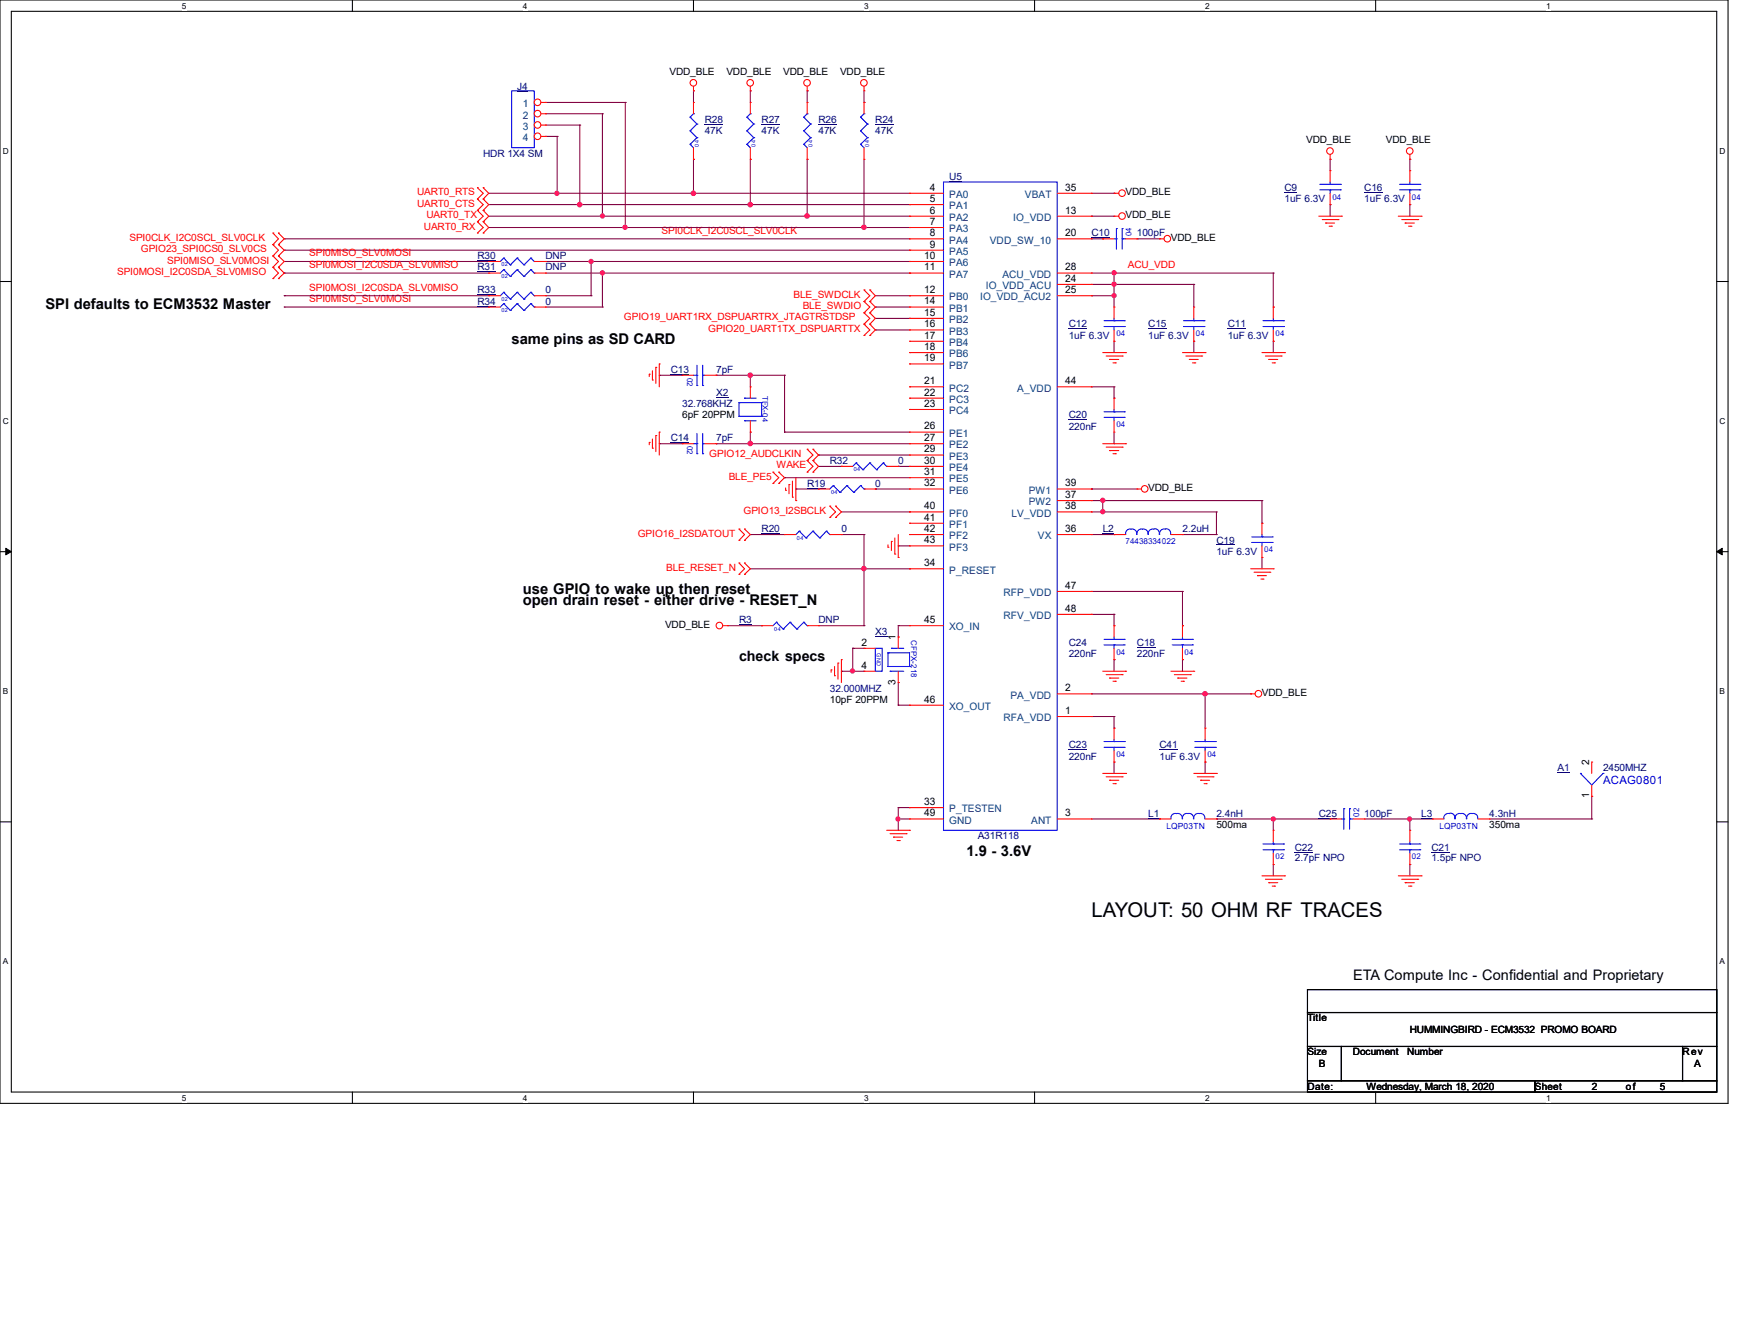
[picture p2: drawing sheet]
<svg xmlns="http://www.w3.org/2000/svg" width="279mm" height="216mm" viewBox="0 0 279 216" stroke-linecap="round" stroke-linejoin="round" font-family="sans-serif">
<path d="M0 0h278v177.4h-278zM1.8 1.8h274.3v173.8h-274.3z" fill="none" stroke="#000" stroke-width=".17"/>
<g fill="#fff">
<path d="M29.3 .2h.7v1.5h-.7z"/>
<path d="M29.3 175.8h.7v1.4h-.7z"/>
</g>
<path d="M56.7 0v1.8M56.7 175.6v1.8" fill="none" stroke="#000" stroke-width=".17"/>
<g fill="#fff">
<path d="M84.1 .2h.7v1.5h-.7z"/>
<path d="M84.1 175.8h.7v1.4h-.7z"/>
</g>
<path d="M111.5 0v1.8M111.5 175.6v1.8" fill="none" stroke="#000" stroke-width=".17"/>
<g fill="#fff">
<path d="M139 .2h.7v1.5h-.7z"/>
<path d="M139 175.8h.7v1.4h-.7z"/>
</g>
<path d="M166.4 0v1.8M166.4 175.6v1.8" fill="none" stroke="#000" stroke-width=".17"/>
<g fill="#fff">
<path d="M193.8 .2h.8v1.5h-.8z"/>
<path d="M193.8 175.8h.8v1.4h-.8z"/>
</g>
<path d="M221.3 0v1.8M221.3 175.6v1.8" fill="none" stroke="#000" stroke-width=".17"/>
<g fill="#fff">
<path d="M248.7 .2h.7v1.5h-.7z"/>
<path d="M248.7 175.8h.7v1.4h-.7z"/>
<path d="M.5 23.5h.9v1.5h-.9z"/>
<path d="M276.6 23.5h.9v1.5h-.9z"/>
<path d="M.5 67h.9v1.5h-.9z"/>
<path d="M276.6 67h.9v1.5h-.9z"/>
</g>
<path d="M0 45.3h1.8M276.1 45.3h1.9" fill="none" stroke="#000" stroke-width=".17"/>
<g fill="#fff">
<path d="M.5 110.4h.8v1.5h-.8z"/>
<path d="M276.6 110.4h.9v1.5h-.9z"/>
</g>
<path d="M0 88.7h1.8M276.1 88.7h1.9" fill="none" stroke="#000" stroke-width=".17"/>
<path d="M.9 88.1l.9 .6-.9 .5zM276.1 88.7l.9-.6v1.1z" fill="#000" stroke="#000" stroke-width=".16"/>
<g fill="#fff">
<path d="M.5 153.8h.8v1.5h-.8z"/>
<path d="M276.6 153.8h.9v1.5h-.9z"/>
</g>
<path d="M0 132.1h1.8M276.1 132.1h1.9M210.3 159.1h65.8v3.7h-65.8zM210.3 162.8h65.8v5.4h-65.8zM210.3 168.2h5.5v5.5h-5.5zM210.3 173.7h36.6v1.9h-36.6zM215.8 168.2h54.8v5.5h-54.8zM246.9 173.7h29.2v1.9h-29.2zM270.6 168.2h5.5v5.5h-5.5z" fill="none" stroke="#000" stroke-width=".17"/>
<g fill="none" stroke="#800040" stroke-width=".17">
<path d="M87.8 18.3h9.1M87.8 16.5h12.8M96.9 18.3h.1M96.9 18.3v16.5M100.6 16.5h.1M100.6 16.5v20.1M111.5 14.6h.1M111.5 14.6v1.9M120.7 14.6h.1M120.7 14.6v1.9M129.8 14.6h.1M129.8 14.6v1.9"/>
<path d="M139 16.5h.1M139 14.6v1.9M45.7 38.4h.1M45.7 38.4h100.6M78.6 31.1h67.7M78.6 34.8h67.7M78.6 32.9h67.7M78.6 36.6h67.7M87.8 21.9h1.8M87.8 20.1h5.5M89.6 31.1h.1M89.6 21.9h.1"/>
<path d="M89.6 21.9v9.2M93.3 32.9h.1M93.3 20.1h.1M93.3 20.1v12.8M96.9 34.8h.1M100.6 36.6h.1M111.5 25.6h.1M111.5 31.1h.1M111.5 25.6v5.5M120.7 25.6h.1M120.7 32.9h.1M120.7 25.6v7.3"/>
<path d="M129.8 25.6h.1M129.8 34.8h.1M129.8 25.6v9.2M139 36.6h.1M139 25.6v11M146.3 36.6h.1M175.6 34.8h.1M175.6 31.1h3.6M175.6 34.8h3.6M175.6 38.4h1.8M177.4 38.4h.1M179.2 31.1h.1"/>
<path d="M182.9 38.4h.1M182.9 38.4h3.6M214 32.9h.1M214 25.6h.1M214 25.6v1.8M214 32.9v1.9M226.8 32.9h.1M226.8 25.6h.1M226.8 25.6v1.8M226.8 32.9v1.9M45.7 40.2h.1M45.7 42h.1"/>
<path d="M45.7 43.9h.1M45.7 49.4h.1M45.7 47.5h.1M45.7 43.9h32.9M45.7 47.5h32.9M45.7 40.2h100.6M45.7 49.4h32.9M45.7 42h32.9M87.8 43.9h58.5M87.8 47.5h7.3M87.8 49.4h9.1M87.8 42h58.5"/>
<path d="M95.1 42h.1M95.1 47.5h.1M95.1 42v5.5M96.9 43.9h.1M96.9 49.4h.1M96.9 43.9v5.5M140.8 49.4h.1M140.8 53h.1M140.8 47.5h5.5M140.8 49.4h5.5M140.8 51.2h5.5M140.8 53h5.5"/>
<path d="M146.3 47.5h.1M146.3 51.2h.1M146.3 42h.1M146.3 43.9h.1M175.6 47.5h.1M175.6 43.9h29.2M175.6 47.5h3.6M175.6 45.7h16.4M179.2 43.9h.1M179.2 45.7h.1M179.2 47.5h.1M179.2 54.9h.1"/>
<path d="M179.2 43.9v5.5M179.2 54.9v1.8M192 54.9h.1M192 45.7h.1M192 45.7v3.7M192 54.9v1.8M204.8 54.9h.1M204.8 43.9h.1M204.8 49.4h.1M204.8 43.9v5.5M204.8 54.9v1.8M106 60.3h.1"/>
<path d="M106 71.3h.1M106 71.3h3.7M106 60.3h3.7M115.2 60.3h.1M115.2 71.3h.1M115.2 71.3h31.1M115.2 60.3h11M120.7 71.3h.1M120.7 69.5h.1M120.7 60.3h.1M120.7 60.3v1.9M120.7 69.5v1.8"/>
<path d="M126.2 60.3h.1M126.2 69.5h.1M126.2 76.8h.1M126.2 60.3v9.2M126.2 69.5h20.1M126.2 76.8h20.1M128 78.6h.1M128 78.6h3.7M131.7 73.2h.1M131.7 73.2h14.6M131.7 75h3.6M135.3 75h.1"/>
<path d="M140.8 78.6h.1M140.8 78.6h5.5M144.5 75h.1M144.5 75h1.8M175.6 78.6h.1M175.6 62.2h3.6M175.6 78.6h7.3M179.2 71.3h.1M179.2 62.2h.1M179.2 64h.1M179.2 62.2v1.8M179.2 69.5v1.8"/>
<path d="M120.7 85.9h.1M120.7 85.9h5.5M120.7 91.4h25.6M135.3 82.3h11M135.3 85.9h3.7M139 91.4h.1M139 85.9h.1M139 85.9v14.7M144.5 87.8h.1M144.5 87.8h1.8M146.3 91.4h.1M146.3 82.3h.1"/>
<path d="M175.6 80.5h27.4M175.6 82.3h20.1M175.6 85.9h3.6M175.6 98.8h3.6M175.6 95.1h14.6M177.4 80.5h.1M177.4 82.3h.1M177.4 80.5v1.8M179.2 85.9h.1M179.2 98.8h.1M179.2 98.8v1.8M190.2 95.1h.1"/>
<path d="M190.2 95.1v5.5M190.2 85.9h5.5M195.7 85.9h.1M195.7 82.3h.1M195.7 82.3v3.6M203 89.6h.1M203 84.1h.1M203 80.5h.1M203 80.5v3.6M203 89.6v1.8M117.1 100.6h5.4M122.5 100.6h.1"/>
<path d="M131.7 100.6h7.3M135.3 107.9h.1M135.3 107.9h3.7M137.2 104.2h.1M137.2 107.9h.1M137.2 104.2h1.8M137.2 104.2v3.7M139 100.6h.1M144.5 100.6h.1M144.5 102.4h.1M144.5 113.4h.1M144.5 109.7h.1"/>
<path d="M144.5 100.6v1.8M144.5 109.7v3.7M144.5 100.6h1.8M144.5 113.4h1.8M175.6 115.2h3.6M175.6 111.5h25.6M179.2 106h.1M179.2 100.6h.1M179.2 115.2h.1M179.2 117.1h.1M179.2 106v1.9M179.2 115.2v1.9"/>
<path d="M190.2 106h.1M190.2 100.6h.1M190.2 106v1.9M193.8 111.5h.1M193.8 111.5v5.6M201.2 111.5h.1M144.5 129.8h.1M144.5 131.7h.1M144.5 129.8h1.8M144.5 129.8v3.7M144.5 131.7h1.8M175.6 131.7h10.9"/>
<path d="M179.2 122.5h.1M179.2 122.5v1.8M186.5 131.7h.1M193.8 122.5h.1M193.8 122.5v1.8M195.7 131.7h.1M195.7 131.7h18.3M204.8 131.7h.1M204.8 139h.1M204.8 131.7v1.8M204.8 139v1.8M219.5 131.7h10.9"/>
<path d="M226.8 131.7h.1M226.8 139h.1M226.8 131.7v1.8M226.8 139v1.8M239.6 131.7h16.4M256 131.7h.1M256 128h.1M256 128v3.7"/>
</g>
<g fill="#f0f" stroke="#f0f" stroke-width=".17">
<circle cx="179.2" cy="45.7" r=".34"/>
<circle cx="179.2" cy="47.5" r=".34"/>
<circle cx="144.4" cy="131.7" r=".34"/>
<circle cx="179.2" cy="43.9" r=".34"/>
<circle cx="177.4" cy="82.3" r=".34"/>
<circle cx="177.4" cy="80.4" r=".34"/>
<circle cx="193.8" cy="111.5" r=".36"/>
<circle cx="120.7" cy="71.3" r=".36"/>
<circle cx="120.7" cy="60.3" r=".36"/>
<circle cx="137.1" cy="107.9" r=".34"/>
<circle cx="139" cy="91.4" r=".36"/>
<circle cx="111.5" cy="31.1" r=".36"/>
<circle cx="120.7" cy="32.9" r=".36"/>
<circle cx="129.8" cy="34.7" r=".36"/>
<circle cx="139" cy="36.5" r=".36"/>
<circle cx="89.6" cy="31.1" r=".34"/>
<circle cx="93.2" cy="32.9" r=".36"/>
<circle cx="96.9" cy="34.7" r=".34"/>
<circle cx="100.5" cy="36.5" r=".34"/>
<circle cx="204.8" cy="131.7" r=".34"/>
<circle cx="226.7" cy="131.7" r=".34"/>
<circle cx="95.1" cy="42" r=".34"/>
<circle cx="96.9" cy="43.9" r=".34"/>
</g>
<g fill="none" stroke="#f00" stroke-width=".17">
<path d="M111.5 14.6h.1M111.5 13.9v.7M120.7 14.6h.1M120.7 13.9v.7M129.8 14.6h.1M129.8 13.9v.7M139 14.6h.1M139 13.9v.7M43.9 39.3h.1M43.9 37.5h.1M43.9 37.5l.9 .9-.9 .9M43.9 39.3l.9 .9-.9 .9"/>
<path d="M44.8 37.5h.1M44.8 39.3h.1M44.8 37.5l.9 .9-.9 .9M44.8 39.3l.9 .9-.9 .9M76.8 33.8h.1M76.8 32h.1M76.8 30.2h.1M76.8 37.5h.1M76.8 35.6h.1M76.8 32l.9 .9-.9 .9M76.8 30.2l.9 .9-.9 .9M76.8 35.6l.9 1-.9 .9"/>
<path d="M76.8 33.8l.9 1-.9 .8M77.7 32h.1M77.7 33.8h.1M77.7 30.2h.1M77.7 35.6h.1M77.7 37.5h.1M77.7 32l.9 .9-.9 .9M77.7 30.2l.9 .9-.9 .9M77.7 35.6l.9 1-.9 .9M77.7 33.8l.9 1-.9 .8M179.2 31.1h.1M179.2 34.8h.1"/>
<path d="M179.2 31.1h.8M179.2 34.8h.8M186.5 38.4h.1M186.5 38.4h.7M212.1 34.8h3.7M212.7 35.3h2.5M213.2 35.9h.1M213.2 35.9h1.5M213.8 36.4h.4M214 25.6h.1M214 24.8v.8M214.2 36.4h.1"/>
<path d="M215.2 35.3h.1M215.8 34.8h.1M224.9 34.8h3.7M225.5 35.3h2.5M226 35.9h.1M226 35.9h1.5M226.6 36.4h.3M226.8 25.6h.1M226.8 24.8v.8M226.9 36.4h.1M228 35.3h.1M228.6 34.8h.1"/>
<path d="M43.9 41.1h.1M43.9 43h.1M43.9 44.8h.1M43.9 41.1l.9 .9-.9 1M43.9 43l.9 .9-.9 .9M44.8 41.1h.1M44.8 43h.1M44.8 44.8h.1M44.8 41.1l.9 .9-.9 1M44.8 43l.9 .9-.9 .9M104.9 59.6v1.5M105.5 59.1h.1"/>
<path d="M105.5 59.1v2.5M106 58.5h.1M106 58.5v3.7M139 50.3h.1M139 48.5h.1M139 46.6h.1M139 52.1h.1M139 53.9h.1M139 48.5l.9 .9-.9 .9M139 46.6l.9 .9-.9 1M139 50.3l.9 .9-.9 .9M139 52.1l.9 .9-.9 .9"/>
<path d="M139.9 48.5h.1M139.9 50.3h.1M139.9 46.6h.1M139.9 52.1h.1M139.9 53.9h.1M139.9 48.5l.9 .9-.9 .9M139.9 46.6l.9 .9-.9 1M139.9 50.3l.9 .9-.9 .9M139.9 52.1l.9 .9-.9 .9M177.4 56.7h3.7M177.9 57.2h2.6M178.5 57.8h.1"/>
<path d="M178.5 57.8h1.5M179 58.3h.4M179.4 58.3h.1M180.5 57.2h.1M181.1 56.7h.1M190.2 56.7h3.6M190.8 57.2h2.5M191.3 57.8h.1M191.3 57.8h1.4M191.8 58.3h.4M192.2 58.3h.1M193.3 57.2h.1"/>
<path d="M193.8 56.7h.1M203 56.7h3.6M203.5 57.2h2.6M204.1 57.8h.1M204.1 57.8h1.4M204.6 58.3h.4M205 58.3h.1M206.1 57.2h.1M206.6 56.7h.1M104.4 60.2h.1M104.4 71.1h.1M104.4 60.2v.3"/>
<path d="M104.4 71.1v.4M104.9 61.1h.1M104.9 72.1h.1M104.9 70.6v1.5M105.5 70h.1M105.5 70v2.6M106 69.5h.1M106 69.5v3.7M124.3 77.7h.1M124.3 75.9h.1M124.3 75.9l1 .9-1 .9M125.3 75.9h.1"/>
<path d="M125.3 77.7h.1M125.3 75.9l.9 .9-.9 .9M126.4 78.8h.1M126.4 78.4v.4M126.9 77.9h.1M126.9 77.9v1.5M127.5 79.9h.1M127.5 77.3v2.6M128 76.8v3.7M129.8 74h.1M129.8 72.2h.1M129.8 75.9h.1"/>
<path d="M129.8 72.2l1 1-1 .8M129.8 74l1 1-1 .9M130.8 72.2h.1M130.8 74h.1M130.8 75.9h.1M130.8 72.2l.9 1-.9 .8M130.8 74l.9 1-.9 .9M177.4 71.3h3.7M177.9 71.9h2.6M178.5 72.4h.1M178.5 72.4h1.5M179 72.9h.4"/>
<path d="M179.4 72.9h.1M180.5 71.9h.1M181.1 71.3h.1M182.9 78.6h.1M182.9 78.6h.7M118.9 92.3h.1M118.9 90.5h.1M118.9 86.9h.1M118.9 85h.1M118.9 90.5l.9 .9-.9 .9M118.9 85l.9 .9-.9 1M119.8 90.5h.1"/>
<path d="M119.8 92.3h.1M119.8 85h.1M119.8 86.9h.1M119.8 90.5l.9 .9-.9 .9M119.8 85l.9 .9-.9 1M128 80.5h.1M133.5 83.2h.1M133.5 81.4h.1M133.5 81.4l.9 .9-.9 .9M134.4 81.4h.1M134.4 83.2h.1M134.4 81.4l.9 .9-.9 .9"/>
<path d="M142.8 88h.1M142.8 87.6v.4M143.4 87h.1M143.4 87v1.5M143.9 89.1h.1M143.9 86.5v2.6M144.5 89.6h.1M144.5 85.9v3.7M201.2 91.4h3.6M201.7 92h2.6M202.3 92.5h.1M202.3 92.5h1.4"/>
<path d="M202.8 93.1h.4M203.2 93.1h.1M204.3 92h.1M204.8 91.4h.1M116.3 100.6h.8M117.1 100.6h.1M133.7 107.7h.1M133.7 107.7v.4M134.2 108.6h.1M134.2 107.1v1.5M134.8 106.6h.1M134.8 106.6v2.6"/>
<path d="M135.3 106h.1M135.3 106v3.7M177.4 107.9h3.7M177.9 108.5h2.6M178.5 109h.1M178.5 109h1.5M179 109.5h.4M179.4 109.5h.1M180.5 108.5h.1M181.1 107.9h.1M188.3 107.9h3.7M188.9 108.5h2.6"/>
<path d="M189.4 109h.1M189.4 109h1.5M190 109.5h.4M190.4 109.5h.1M191.5 108.5h.1M192 107.9h.1M193.8 117.1h.1M193.8 117.1v1.8M201.2 111.5h.1M201.2 111.5h.7M142.6 133.5h3.7M143.2 134h2.6"/>
<path d="M143.7 134.6h.1M143.7 134.6h1.5M144.3 135.1h.4M144.7 135.1h.1M145.8 134h.1M146.3 133.5h.1M177.4 124.3h3.7M177.9 124.9h2.6M178.5 125.4h.1M178.5 125.4h1.5M179 126h.4M179.4 126h.1"/>
<path d="M180.5 124.9h.1M181.1 124.3h.1M192 124.3h3.7M192.6 124.9h2.5M193.1 125.4h.1M193.1 125.4h1.5M193.7 126h.3M193.8 122.5h.1M193.8 120.7v1.8M194 126h.1M195.1 124.9h.1M195.7 124.3h.1"/>
<path d="M203 140.8h3.6M203.5 141.4h2.6M204.1 141.9h.1M204.1 141.9h1.4M204.6 142.5h.4M205 142.5h.1M206.1 141.4h.1M206.6 140.8h.1M224.9 140.8h3.7M225.5 141.4h2.5M226 141.9h.1M226 141.9h1.5"/>
<path d="M226.6 142.5h.3M226.9 142.5h.1M228 141.4h.1M228.6 140.8h.1"/>
<circle cx="111.5" cy="13.3" r=".53"/>
<circle cx="120.7" cy="13.3" r=".53"/>
<circle cx="129.8" cy="13.3" r=".53"/>
<circle cx="139" cy="13.3" r=".53"/>
<circle cx="180.5" cy="34.7" r=".53"/>
<circle cx="180.5" cy="31.1" r=".53"/>
<circle cx="187.8" cy="38.4" r=".53"/>
<circle cx="213.9" cy="24.3" r=".53"/>
<circle cx="226.8" cy="24.3" r=".53"/>
<circle cx="184.1" cy="78.6" r=".53"/>
<circle cx="115.7" cy="100.6" r=".53"/>
<circle cx="202.4" cy="111.5" r=".53"/>
</g>
<g fill="none" stroke="#00f" stroke-width=".17">
<path d="M181.9 85.1a.7 .7 0 0 0-.8 .8M182 85.1a.71 .71 0 0 1 .8 .8M183.8 85.1a.7 .7 0 0 0-.9 .8M183.8 85.1a.71 .71 0 0 1 .8 .8M185.6 85.1a.71 .71 0 0 0-.9 .8M185.6 85a.71 .71 0 0 1 .9 .9M187.4 85.1a.71 .71 0 0 0-.9 .8M187.5 85a.71 .71 0 0 1 .8 .9M192.2 119.2h3.3M193.8 119.2h.1M193.8 118.9v.3M195.5 119.2h.1"/>
<path d="M192.2 120.1h3.3M193.8 120.1h.1M193.8 120.1v.6M195.5 120.1h.1"/>
</g>
<path d="M186.5 120.5h2.9" fill="none" stroke="#000080" stroke-width=".16"/>
<path d="M177.4 85.7h1.8v.2h-1.8z" fill="#000080"/>
<g fill="none" stroke="#f00" stroke-width=".17">
<path d="M111.5 16.5h.1M111.5 16.5v1.8M129.8 16.5h.1M129.8 16.5v1.8M111.5 25.6h.1M111.5 23.7v1.9M129.8 25.6h.1M129.8 23.7v1.9M177.4 38.4h.1M177.4 38.4h1.8M181.1 38.4h1.8M182.9 38.4h.1"/>
<path d="M214 27.4h.1M214 32.9h.1M214 27.4v1.9M214 31.1v1.8M78.6 42h.1M78.6 43.9h.1M78.6 47.5h.1M78.6 49.4h.1M78.6 42h1.9M78.6 43.9h1.9M78.6 47.5h1.9M78.6 49.4h1.9"/>
<path d="M85.9 42h1.9M85.9 43.9h1.9M85.9 47.5h1.9M85.9 49.4h1.9M87.8 42h.1M87.8 43.9h.1M87.8 47.5h.1M87.8 49.4h.1M109.7 71.3h.1M109.7 60.3h.1M109.7 71.3h1.8M109.7 60.3h1.8"/>
<path d="M113.4 71.3h1.8M113.4 60.3h1.8M115.2 71.3h.1M115.2 60.3h.1M179.2 85.9h.1M179.2 85.9h1.9M188.3 85.9h1.9M190.2 85.9h.1M179.2 100.6h.1M179.2 106h.1M179.2 100.6v1.8M179.2 104.2v1.8"/>
<path d="M190.2 100.6h.1M190.2 106h.1M190.2 100.6v1.8M190.2 104.2v1.8M204.8 133.5h.1M204.8 139h.1M204.8 133.5v1.8M204.8 137.2v1.8M214 131.7h.1M214 131.7h1.8M217.6 131.7h1.9M219.5 131.7h.1"/>
<path d="M226.8 133.5h.1M226.8 139h.1M226.8 133.5v1.8M226.8 137.2v1.8"/>
</g>
<g fill="none" stroke="#00f" stroke-width=".17">
<path d="M111 18.8h.1M111 18.8l1.1 1.1M111.5 18.3h.1M111.5 18.3l-.5 .5M112.1 19.9h.1M112.1 19.9l-1.1 1.1M129.3 18.8h.1M129.3 18.8l1.1 1.1M129.8 18.3h.1M129.8 18.3l-.5 .5M130.4 19.9h.1M130.4 19.9l-1.1 1.1"/>
<path d="M111 23.2h.1M111 21h.1M111 23.2l.5 .5M111 21l1.1 1.1M112.1 22.1h.1M112.1 22.1l-1.1 1.1M129.3 23.2h.1M129.3 21h.1M129.3 23.2l.5 .5M129.3 21l1.1 1.1M130.4 22.1h.1M130.4 22.1l-1.1 1.1"/>
<path d="M179.2 38.4h.4M179.6 38.4h.1M179.6 36.7h.1M179.6 36.7v3.3M180.5 36.7h.1M180.5 38.4h.1M180.5 38.4h.6M180.5 36.7v3.3M212.3 30.5h3.3M212.3 29.6h3.3M214 29.6h.1M214 30.5h.1"/>
<path d="M214 29.3v.3M214 30.5v.6M215.6 30.5h.1M215.6 29.6h.1M81 41.5h.1M81 43.3h.1M81 47h.1M81 48.8h.1M81 48.8l-.5 .6M81 41.5l-.5 .5M81 41.5l1.1 1.1M81 43.3l-.5 .6"/>
<path d="M81 43.3l1.1 1.1M81 47l-.5 .5M81 47l1.1 1.1M81 48.8l1.1 1.1M82.1 42.6h.1M82.1 44.4h.1M82.1 48.1h.1M82.1 49.9h.1M83.2 41.5h.1M83.2 43.3h.1M83.2 47h.1M83.2 48.8h.1"/>
<path d="M83.2 41.5l-1.1 1.1M83.2 41.5l1.1 1.1M83.2 43.3l-1.1 1.1M83.2 43.3l1.1 1.1M83.2 47l-1.1 1.1M83.2 47l1.1 1.1M83.2 48.8l-1.1 1.1M83.2 48.8l1.1 1.1M84.3 42.6h.1M84.3 44.4h.1M84.3 48.1h.1M84.3 49.9h.1"/>
<path d="M85.4 41.5h.1M85.4 43.3h.1M85.4 47h.1M85.4 48.8h.1M85.4 41.5l-1.1 1.1M85.4 41.5l.5 .5M85.4 43.3l-1.1 1.1M85.4 43.3l.5 .6M85.4 47l-1.1 1.1M85.4 47l.5 .5M85.4 48.8l-1.1 1.1M85.4 48.8l.5 .6"/>
<path d="M85.9 42h.1M85.9 43.9h.1M85.9 47.5h.1M85.9 49.4h.1M112.1 58.7v3.3M113 58.7v3.3M111.5 71.3h.6M111.5 60.3h.6M112.1 72.9h.1M112.1 71.3h.1M112.1 62h.1M112.1 60.3h.1"/>
<path d="M112.1 69.7v3.2M113 71.3h.1M113 72.9h.1M113 60.3h.1M113 62h.1M113 71.3h.4M113 69.7v3.2M113 60.3h.4M177.6 103.7h3.2M177.6 102.8h3.2M179.2 102.8h.1M179.2 103.7h.1"/>
<path d="M179.2 102.4v.4M179.2 103.7v.5M180.8 103.7h.1M180.8 102.8h.1M188.6 103.7h3.2M188.6 102.8h3.2M190.2 102.8h.1M190.2 103.7h.1M190.2 102.4v.4M190.2 103.7v.5M191.8 103.7h.1M191.8 102.8h.1"/>
<path d="M203.2 136.6h3.3M203.2 135.7h3.3M204.8 135.7h.1M204.8 136.6h.1M204.8 135.3v.4M204.8 136.6v.6M206.5 136.6h.1M206.5 135.7h.1M215.8 131.7h.4M216.2 131.7h.1M216.2 130h.1M216.2 130v3.3"/>
<path d="M217.1 130h.1M217.1 131.7h.1M217.1 131.7h.5M217.1 130v3.3M225.1 136.6h3.3M225.1 135.7h3.3M226.8 135.7h.1M226.8 136.6h.1M226.8 135.3v.4M226.8 136.6v.6M228.4 136.6h.1M228.4 135.7h.1"/>
<path d="M233.2 130.8a.71 .71 0 0 0-.9 .8M233.2 130.7a.71 .71 0 0 1 .8 .9M235 130.8a.71 .71 0 0 0-.9 .8M235 130.8a.71 .71 0 0 1 .9 .8M237.7 131.6a.81 .81 0 0 0-1.1-.8 .7 .7 0 0 0-.7 .8"/>
</g>
<g fill="none" stroke="#000080" stroke-width=".16">
<path d="M113.4 20h2.9M131.7 20h2.9M175.6 38.2h2.9M206.6 30.9h2.1M76.8 41.9h2.9M76.8 43.7h2.9M76.8 47.4h2.9M76.8 49.2h2.9M107.9 71.1h2.9M107.9 60.2h2.9M182.9 104.1h2.9M208.3 137h2.9"/>
<path d="M212.1 131.5h3M230.3 137h2.9"/>
</g>
<path d="M228.6 131.4h1.8v.2h-1.8z" fill="#000080"/>
<g fill="none" stroke="#f00" stroke-width=".17">
<path d="M120.7 16.5h.1M120.7 16.5v1.8M139 16.5h.1M139 16.5v1.8M120.7 25.6h.1M120.7 23.7v1.9M139 25.6h.1M139 23.7v1.9M146.3 31.1h.1M146.3 32.9h.1M146.3 34.8h.1M146.3 36.6h.1"/>
<path d="M146.3 38.4h.1M146.3 31.1h5.5M146.3 32.9h5.5M146.3 34.8h5.5M146.3 36.6h5.5M146.3 38.4h5.5M170.1 31.1h5.5M170.1 34.8h5.5M170.1 38.4h5.5M175.6 34.8h.1M175.6 38.4h.1M175.6 31.1h.1"/>
<path d="M226.8 27.4h.1M226.8 32.9h.1M226.8 27.4v1.9M226.8 31.1v1.8M146.3 40.2h.1M146.3 42h.1M146.3 43.9h.1M146.3 47.5h.1M146.3 49.4h.1M146.3 51.2h.1M146.3 53h.1M146.3 54.9h.1"/>
<path d="M146.3 56.7h.1M146.3 58.5h.1M146.3 40.2h5.5M146.3 42h5.5M146.3 43.9h5.5M146.3 47.5h5.5M146.3 49.4h5.5M146.3 51.2h5.5M146.3 53h5.5M146.3 54.9h5.5M146.3 56.7h5.5M146.3 58.5h5.5"/>
<path d="M170.1 43.9h5.5M170.1 47.5h5.5M170.1 45.7h5.5M175.6 45.7h.1M175.6 47.5h.1M175.6 43.9h.1M179.2 49.4h.1M179.2 54.9h.1M179.2 49.4v1.8M179.2 53v1.9M192 49.4h.1M192 54.9h.1"/>
<path d="M192 49.4v1.8M192 53v1.9M204.8 49.4h.1M204.8 54.9h.1M204.8 49.4v1.8M204.8 53v1.9M135.3 75h.1M135.3 75h1.9M142.6 75h1.9M144.5 75h.1M146.3 62.2h.1M146.3 64h.1"/>
<path d="M146.3 65.8h.1M146.3 69.5h.1M146.3 71.3h.1M146.3 73.2h.1M146.3 75h.1M146.3 76.8h.1M146.3 78.6h.1M146.3 62.2h5.5M146.3 64h5.5M146.3 65.8h5.5M146.3 69.5h5.5M146.3 71.3h5.5"/>
<path d="M146.3 73.2h5.5M146.3 75h5.5M146.3 76.8h5.5M146.3 78.6h5.5M170.1 62.2h5.5M170.1 78.6h5.5M175.6 78.6h.1M175.6 62.2h.1M179.2 64h.1M179.2 69.5h.1M179.2 64v1.8M179.2 67.6v1.9"/>
<path d="M146.3 91.4h.1M146.3 82.3h.1M146.3 84.1h.1M146.3 85.9h.1M146.3 87.8h.1M146.3 91.4h5.5M146.3 85.9h5.5M146.3 82.3h5.5M146.3 84.1h5.5M146.3 87.8h5.5M170.1 85.9h5.5M170.1 80.5h5.5"/>
<path d="M170.1 82.3h5.5M170.1 95.1h5.5M170.1 98.8h5.5M175.6 85.9h.1M175.6 80.5h.1M175.6 82.3h.1M175.6 95.1h.1M175.6 98.8h.1M146.3 100.6h.1M146.3 113.4h.1M146.3 100.6h5.5M146.3 113.4h5.5"/>
<path d="M170.1 115.2h5.5M170.1 111.5h5.5M175.6 115.2h.1M175.6 111.5h.1M179.2 117.1h.1M179.2 117.1v1.8M146.3 129.8h.1M146.3 131.7h.1M146.3 131.7h5.5M146.3 129.8h5.5M170.1 131.7h5.5M175.6 131.7h.1"/>
<path d="M179.2 122.5h.1M179.2 120.7v1.8M230.4 131.7h.1M230.4 131.7h1.8M237.7 131.7h1.9M239.6 131.7h.1"/>
</g>
<g fill="none" stroke="#00f" stroke-width=".17">
<path d="M120.1 18.8h.1M120.1 18.8l1.1 1.1M120.7 18.3h.1M120.7 18.3l-.6 .5M121.2 19.9h.1M121.2 19.9l-1.1 1.1M138.4 18.8h.1M138.4 18.8l1.1 1.1M139 18.3h.1M139 18.3l-.6 .5M139.5 19.9h.1M139.5 19.9l-1.1 1.1"/>
<path d="M120.1 23.2h.1M120.1 21h.1M120.1 23.2l.6 .5M120.1 21l1.1 1.1M121.2 22.1h.1M121.2 22.1l-1.1 1.1M138.4 23.2h.1M138.4 21h.1M138.4 23.2l.6 .5M138.4 21l1.1 1.1M139.5 22.1h.1M139.5 22.1l-1.1 1.1"/>
<path d="M151.8 29.3h18.3v104.2h-18.3zM225.1 30.5h3.3M225.1 29.6h3.3M226.8 29.6h.1M226.8 30.5h.1M226.8 29.3v.3M226.8 30.5v.6M228.4 30.5h.1M228.4 29.6h.1M177.6 52.5h3.2M177.6 51.6h3.2M179.2 51.6h.1"/>
<path d="M179.2 52.5h.1M179.2 51.2v.4M179.2 52.5v.5M180.8 52.5h.1M180.8 51.6h.1M190.4 52.5h3.3M190.4 51.6h3.3M192 51.6h.1M192 52.5h.1M192 51.2v.4M192 52.5v.5M193.7 52.5h.1"/>
<path d="M193.7 51.6h.1M203.2 52.5h3.3M203.2 51.6h3.3M204.8 51.6h.1M204.8 52.5h.1M204.8 51.2v.4M204.8 52.5v.5M206.5 52.5h.1M206.5 51.6h.1M118.9 64.7h.1M118.9 66.9h.1M118.9 64.7h3.6"/>
<path d="M118.9 64.7v2.2M118.9 66.9h3.6M119.8 64h.1M119.8 67.6h.1M119.8 64h1.8M119.8 67.6h1.8M122.5 66.9h.1M122.5 64.7h.1M122.5 64.7v2.2M137.7 74.4h.1M137.7 74.4l-.5 .6M137.7 74.4l1.1 1.1"/>
<path d="M138.8 75.5h.1M139.9 74.4h.1M139.9 74.4l-1.1 1.1M139.9 74.4l1.1 1.1M141 75.5h.1M142.1 74.4h.1M142.1 74.4l-1.1 1.1M142.1 74.4l.5 .6M142.6 75h.1M177.6 67.1h3.2M177.6 66.2h3.2M179.2 66.2h.1"/>
<path d="M179.2 67.1h.1M179.2 65.8v.4M179.2 67.1v.5M180.8 67.1h.1M180.8 66.2h.1M177.6 119.2h3.2M179.2 119.2h.1M179.2 118.9v.3M180.8 119.2h.1M177.6 120.1h3.2M179.2 120.1h.1M179.2 120.1v.6"/>
<path d="M180.8 120.1h.1"/>
</g>
<path d="M122.5 20h2.9M140.8 20h2.9M152.7 29.1h2M219.5 30.9h2.9M171.9 52.9h2.9M184.7 52.9h2.9M197.5 52.9h2.9M171.9 67.5h2.9M171.9 120.5h2.9" fill="none" stroke="#000080" stroke-width=".16"/>
<path d="M115.2 63.8h1.9v.1h-1.9z" fill="#000080"/>
<path d="M120.7 62.2h.1M120.7 69.5h.1M120.7 62.2v1.8M120.7 67.6v1.9" fill="none" stroke="#f00" stroke-width=".17"/>
<path d="M254.2 124.3h.1M254.2 124.3l1.8 1.9 1.9-1.9M257.9 124.3h.1" fill="none" stroke="#00f" stroke-width=".17"/>
<path d="M250.5 124.1h2v.1h-2z" fill="#000080"/>
<path d="M203 84.1h.1M203 89.6h.1M203 84.1v1.8M203 87.8v1.8M256 128h.1M256 122.5h.1M256 122.5v1.8M256 126.2v1.8" fill="none" stroke="#f00" stroke-width=".17"/>
<path d="M201.3 87.2h3.3M201.3 86.3h3.3M203 86.3h.1M203 87.2h.1M203 85.9v.4M203 87.2v.6M204.6 87.2h.1M204.6 86.3h.1M189.3 130.8a.71 .71 0 0 0-.9 .8M189.3 130.8a.71 .71 0 0 1 .8 .8M192 131.6a.81 .81 0 0 0-1.1-.8 .7 .7 0 0 0-.7 .8M193.8 131.6a.81 .81 0 0 0-1.1-.8 .7 .7 0 0 0-.7 .8" fill="none" stroke="#00f" stroke-width=".17"/>
<path d="M195.7 87.6h2.9" fill="none" stroke="#000080" stroke-width=".16"/>
<path d="M184.7 131.4h1.8v.2h-1.8z" fill="#000080"/>
<path d="M126.2 85.9h.1M126.2 85.9h1.8M133.5 85.9h1.8M135.3 85.9h.1M186.5 131.7h.1M186.5 131.7h1.8M193.8 131.7h1.9M195.7 131.7h.1" fill="none" stroke="#f00" stroke-width=".17"/>
<g fill="none" stroke="#00f" stroke-width=".17">
<path d="M82.3 14.6h3.6v9.1h-3.6zM128.6 85.4h.1M128.6 85.4l-.6 .5M128.6 85.4l1.1 1.1M129.7 86.5h.1M130.8 85.4h.1M130.8 85.4l-1.1 1.1M130.8 85.4l1.1 1.1M131.9 86.5h.1M132.9 85.4h.1M132.9 85.4l-1 1.1M132.9 85.4l.6 .5"/>
<path d="M133.5 85.9h.1"/>
</g>
<path d="M122.5 85.8h2.9" fill="none" stroke="#000080" stroke-width=".16"/>
<path d="M83.2 14.6h1.7v.1h-1.7z" fill="#000080"/>
<circle cx="86.5" cy="16.4" r=".53" fill="#fff" stroke="#f00" stroke-width=".17"/>
<path d="M87 16.5h.8M87.8 16.5h.1" fill="none" stroke="#f00" stroke-width=".17"/>
<circle cx="86.5" cy="18.3" r=".53" fill="#fff" stroke="#f00" stroke-width=".17"/>
<path d="M87 18.3h.8M87.8 18.3h.1" fill="none" stroke="#f00" stroke-width=".17"/>
<circle cx="86.5" cy="20.1" r=".53" fill="#fff" stroke="#f00" stroke-width=".17"/>
<path d="M87 20.1h.8M87.8 20.1h.1" fill="none" stroke="#f00" stroke-width=".17"/>
<circle cx="86.5" cy="21.9" r=".53" fill="#fff" stroke="#f00" stroke-width=".17"/>
<path d="M87 21.9h.8M87.8 21.9h.1" fill="none" stroke="#f00" stroke-width=".17"/>
<path d="M140.8 104.2h1.1v3.7h-1.1zM142.8 104.9h.1M142.8 107.1h.1M142.8 104.9h3.5v2.2M142.8 107.1h3.5M142.8 104.9v2.2M143.2 107.9h.1M143.2 107.9h2.2M143.4 104.2h.1M143.4 104.2h2M146.3 107.1h.1" fill="none" stroke="#00f" stroke-width=".17"/>
<path d="M140.8 102.2h1.9v.1h-1.9z" fill="#000080"/>
<g fill="none" stroke="#f00" stroke-width=".17">
<path d="M131.7 78.6h.1M131.7 78.6h1.8M139 78.6h1.8M140.8 78.6h.1M122.5 100.6h.1M122.5 100.6h1.8M129.8 100.6h1.9M131.7 100.6h.1M139 104.2h.1M139 107.9h.1M139 104.2h1.8M139 107.9h1.8"/>
<path d="M144.5 102.4h.1M144.5 109.7h.1M144.5 102.4v1.8M144.5 107.9v1.8"/>
</g>
<g fill="none" stroke="#00f" stroke-width=".17">
<path d="M134 78.1h.1M134 78.1l-.5 .5M134 78.1l1.1 1.1M135.1 79.2h.1M136.2 78.1h.1M136.2 78.1l-1.1 1.1M136.2 78.1l1.1 1.1M137.3 79.2h.1M138.4 78.1h.1M138.4 78.1l-1.1 1.1M138.4 78.1l.6 .5M139 78.6h.1"/>
<path d="M124.9 100h.1M124.9 100l-.6 .6M124.9 100l1.1 1.1M126 101.1h.1M127.1 100h.1M127.1 100l-1.1 1.1M127.1 100l1.1 1.1M128.2 101.1h.1M129.3 100h.1M129.3 100l-1.1 1.1M129.3 100l.5 .6M129.8 100.6h.1"/>
</g>
<path d="M129.8 78.5h3M118.9 100.4h2" fill="none" stroke="#000080" stroke-width=".16"/>
<g fill="#f0f" stroke="#f0f" stroke-width=".17">
<circle cx="179.2" cy="45.7" r=".34"/>
<circle cx="179.2" cy="47.5" r=".34"/>
<circle cx="144.4" cy="131.7" r=".34"/>
<circle cx="179.2" cy="43.9" r=".34"/>
<circle cx="177.4" cy="82.3" r=".34"/>
<circle cx="177.4" cy="80.4" r=".34"/>
<circle cx="193.8" cy="111.5" r=".36"/>
<circle cx="120.7" cy="71.3" r=".36"/>
<circle cx="120.7" cy="60.3" r=".36"/>
<circle cx="137.1" cy="107.9" r=".34"/>
<circle cx="139" cy="91.4" r=".36"/>
<circle cx="111.5" cy="31.1" r=".36"/>
<circle cx="120.7" cy="32.9" r=".36"/>
<circle cx="129.8" cy="34.7" r=".36"/>
<circle cx="139" cy="36.5" r=".36"/>
<circle cx="89.6" cy="31.1" r=".34"/>
<circle cx="93.2" cy="32.9" r=".36"/>
<circle cx="96.9" cy="34.7" r=".34"/>
<circle cx="100.5" cy="36.5" r=".34"/>
<circle cx="204.8" cy="131.7" r=".34"/>
<circle cx="226.7" cy="131.7" r=".34"/>
<circle cx="95.1" cy="42" r=".34"/>
<circle cx="96.9" cy="43.9" r=".34"/>
</g>
<text font-size="3.3" x="175.6" y="147.4">LAYOUT: 50 OHM RF TRACES</text>
<g font-size="2.4">
<text x="7.3" y="49.7">SPI defaults to ECM3532 Master</text>
<text x="82.3" y="55.2">same pins as SD CARD</text>
<text x="84.1" y="95.5">use GPIO to wake up then reset</text>
<text x="84.1" y="97.3">open drain reset - either drive - RESET_N</text>
<text x="155.4" y="137.5">1.9 - 3.6V</text>
</g>
<g font-size="2.3">
<text x="118.9" y="106.3">check specs</text>
<text x="217.6" y="157.6">ETA Compute Inc - Confidential and Proprietary</text>
</g>
<text font-size="1.8" fill="#00f" x="257.9" y="126">ACAG0801</text>
<g font-size="1.7" fill="#004080">
<text x="84.1" y="17.2">1</text>
<text x="84.1" y="19.1">2</text>
<text x="84.1" y="20.9">3</text>
<text x="84.1" y="22.7">4</text>
<text x="152.7" y="31.8">PA0</text>
<text x="152.7" y="33.7">PA1</text>
<text x="152.7" y="35.5">PA2</text>
<text x="163" y="35.5">IO_VDD</text>
<text x="164.8" y="31.8">VBAT</text>
<text x="152.7" y="37.3">PA3</text>
<text x="152.7" y="39.2">PA4</text>
<text x="152.7" y="41">PA5</text>
<text x="159.2" y="39.2">VDD_SW_10</text>
<text x="152.7" y="42.8">PA6</text>
<text x="152.7" y="44.7">PA7</text>
<text x="158.6" y="46.5">IO_VDD_ACU</text>
<text x="161.2" y="44.7">ACU_VDD</text>
<text x="152.7" y="48.3">PB0</text>
<text x="152.7" y="50.1">PB1</text>
<text x="152.7" y="51.9">PB2</text>
<text x="152.7" y="53.8">PB3</text>
<text x="157.6" y="48.3">IO_VDD_ACU2</text>
<text x="152.7" y="55.6">PB4</text>
<text x="152.7" y="57.4">PB6</text>
<text x="152.7" y="59.3">PB7</text>
<text x="152.7" y="63">PC2</text>
<text x="152.7" y="64.8">PC3</text>
<text x="163.6" y="63">A_VDD</text>
<text x="152.7" y="66.6">PC4</text>
<text x="152.7" y="70.2">PE1</text>
<text x="152.7" y="72.1">PE2</text>
<text x="152.7" y="73.9">PE3</text>
<text x="152.7" y="75.7">PE4</text>
<text x="152.7" y="77.6">PE5</text>
<text x="152.7" y="79.4">PE6</text>
<text x="152.7" y="83.1">PF0</text>
<text x="162.7" y="83.1">LV_VDD</text>
<text x="165.5" y="81.2">PW2</text>
<text x="165.5" y="79.4">PW1</text>
<text x="152.7" y="84.9">PF1</text>
<text x="152.7" y="86.7">PF2</text>
<text x="152.7" y="88.5">PF3</text>
<text x="167" y="86.7">VX</text>
<text x="152.7" y="92.2">P_RESET</text>
<text x="161.4" y="95.8">RFP_VDD</text>
<text x="152.7" y="101.3">XO_IN</text>
<text x="161.4" y="99.5">RFV_VDD</text>
<text x="162.5" y="112.3">PA_VDD</text>
<text x="152.7" y="114.1">XO_OUT</text>
<text x="161.4" y="116">RFA_VDD</text>
<text x="152.7" y="130.6">P_TESTEN</text>
<text x="152.7" y="132.4">GND</text>
<text x="165.9" y="132.4">ANT</text>
</g>
<g font-size="1.7">
<text x="149.6" y="30.6">4</text>
<text x="149.6" y="32.5">5</text>
<text x="149.6" y="34.3">6</text>
<text x="171.3" y="34.3">13</text>
<text x="171.3" y="30.6">35</text>
<text x="148.6" y="41.6">10</text>
<text x="149.6" y="36.2">7</text>
<text x="149.6" y="38">8</text>
<text x="149.6" y="39.8">9</text>
<text x="171.3" y="38">20</text>
<text x="148.6" y="43.5">11</text>
<text x="148.6" y="47.1">12</text>
<text x="171.3" y="45.3">24</text>
<text x="171.3" y="47.1">25</text>
<text x="171.3" y="43.5">28</text>
<text x="148.6" y="48.9">14</text>
<text x="148.6" y="50.8">15</text>
<text x="148.6" y="52.6">16</text>
<text x="148.6" y="54.4">17</text>
<text x="148.6" y="56.3">18</text>
<text x="148.6" y="58.1">19</text>
<text x="148.6" y="61.8">21</text>
<text x="148.6" y="63.6">22</text>
<text x="148.6" y="65.4">23</text>
<text x="171.3" y="61.8">44</text>
<text x="148.6" y="69">26</text>
<text x="148.6" y="70.9">27</text>
<text x="148.6" y="72.7">29</text>
<text x="148.6" y="74.5">30</text>
<text x="148.6" y="76.4">31</text>
<text x="148.6" y="78.2">32</text>
<text x="148.6" y="81.9">40</text>
<text x="148.6" y="83.7">41</text>
<text x="171.3" y="80.1">37</text>
<text x="171.3" y="81.9">38</text>
<text x="171.3" y="78.2">39</text>
<text x="148.6" y="85.5">42</text>
<text x="148.6" y="87.3">43</text>
<text x="171.3" y="85.5">36</text>
<text x="148.6" y="91">34</text>
<text x="171.3" y="94.7">47</text>
<text x="148.6" y="100.2">45</text>
<text x="171.3" y="98.3">48</text>
<text x="138.6" y="103.8">2</text>
<text x="138.6" y="107.5">4</text>
<text x="144.1" y="103" transform="rotate(-90 144.1 103)">1</text>
<text x="144.1" y="110.1" transform="rotate(-90 144.1 110.1)">3</text>
<text x="148.6" y="112.9">46</text>
<text x="171.3" y="111.1">2</text>
<text x="171.3" y="114.8">1</text>
<text x="255.6" y="123.1" transform="rotate(-90 255.6 123.1)">2</text>
<text x="148.6" y="129.4">33</text>
<text x="148.6" y="131.2">49</text>
<text x="171.3" y="131.2">3</text>
<text x="255.6" y="128.4" transform="rotate(-90 255.6 128.4)">1</text>
</g>
<g font-size="1.6" fill="#000080">
<text x="83.2" y="14.4">J4</text>
<text x="113.4" y="19.7">R28</text>
<text x="113.4" y="21.5">47K</text>
<text x="122.5" y="19.7">R27</text>
<text x="122.5" y="21.5">47K</text>
<text x="131.7" y="19.7">R26</text>
<text x="131.7" y="21.5">47K</text>
<text x="140.8" y="19.7">R24</text>
<text x="140.8" y="21.5">47K</text>
<text x="77.7" y="25.2">HDR 1X4 SM</text>
<text x="152.7" y="28.9">U5</text>
<text x="206.6" y="30.7">C9</text>
<text x="206.6" y="32.5">1uF 6.3V</text>
<text x="219.5" y="30.7">C16</text>
<text x="219.5" y="32.5">1uF 6.3V</text>
<text x="76.8" y="41.7">R30</text>
<text x="87.8" y="41.7">DNP</text>
<text x="175.6" y="38">C10</text>
<text x="182.9" y="38">100pF</text>
<text x="76.8" y="43.5">R31</text>
<text x="76.8" y="47.2">R33</text>
<text x="87.8" y="43.5">DNP</text>
<text x="87.8" y="47.2">0</text>
<text x="76.8" y="49">R34</text>
<text x="87.8" y="49">0</text>
<text x="171.9" y="52.6">C12</text>
<text x="184.7" y="52.6">C15</text>
<text x="197.5" y="52.6">C11</text>
<text x="107.9" y="59.9">C13</text>
<text x="115.2" y="59.9">7pF</text>
<text x="171.9" y="54.5">1uF 6.3V</text>
<text x="184.7" y="54.5">1uF 6.3V</text>
<text x="197.5" y="54.5">1uF 6.3V</text>
<text x="109.7" y="65.4">32.768KHZ</text>
<text x="115.2" y="63.6">X2</text>
<text x="107.9" y="70.9">C14</text>
<text x="115.2" y="70.9">7pF</text>
<text x="171.9" y="67.3">C20</text>
<text x="171.9" y="69.1">220nF</text>
<text x="133.5" y="74.6">R32</text>
<text x="144.5" y="74.6">0</text>
<text x="129.8" y="78.2">R19</text>
<text x="140.8" y="78.2">0</text>
<text x="122.5" y="85.6">R20</text>
<text x="135.3" y="85.6">0</text>
<text x="177.4" y="85.6">L2</text>
<text x="190.2" y="85.6">2.2uH</text>
<text x="195.7" y="87.4">C19</text>
<text x="195.7" y="89.2">1uF 6.3V</text>
<text x="118.9" y="100.2">R3</text>
<text x="131.7" y="100.2">DNP</text>
<text x="140.8" y="102">X3</text>
<text x="171.9" y="103.8">C24</text>
<text x="171.9" y="105.7">220nF</text>
<text x="182.9" y="103.8">C18</text>
<text x="182.9" y="105.7">220nF</text>
<text x="133.5" y="111.2">32.000MHZ</text>
<text x="171.9" y="120.3">C23</text>
<text x="171.9" y="122.1">220nF</text>
<text x="186.5" y="120.3">C41</text>
<text x="186.5" y="122.1">1uF 6.3V</text>
<text x="250.5" y="124">A1</text>
<text x="257.8" y="124">2450MHZ</text>
<text x="184.7" y="131.3">L1</text>
<text x="195.7" y="131.3">2.4nH</text>
<text x="212.1" y="131.3">C25</text>
<text x="219.5" y="131.3">100pF</text>
<text x="228.6" y="131.3">L3</text>
<text x="239.6" y="131.3">4.3nH</text>
<text x="157.3" y="134.9">A31R118</text>
<text x="208.3" y="136.8">C22</text>
<text x="230.2" y="136.8">C21</text>
<text x="208.3" y="138.4">2.7pF NPO</text>
<text x="230.2" y="138.4">1.5pF NPO</text>
</g>
<g font-size="1.6">
<text x="107.7" y="12">VDD_BLE</text>
<text x="116.8" y="12">VDD_BLE</text>
<text x="126" y="12">VDD_BLE</text>
<text x="135.1" y="12">VDD_BLE</text>
<text x="210.1" y="23">VDD_BLE</text>
<text x="222.9" y="23">VDD_BLE</text>
<text x="181.1" y="31.4">VDD_BLE</text>
<text x="181.1" y="35.1">VDD_BLE</text>
<text x="188.3" y="38.7">VDD_BLE</text>
<text x="109.7" y="67.3">6pF 20PPM</text>
<text x="184.7" y="79">VDD_BLE</text>
<text x="107" y="100.9">VDD_BLE</text>
<text x="133.5" y="113">10pF 20PPM</text>
<text x="203" y="111.9">VDD_BLE</text>
<text x="195.7" y="133.1">500ma</text>
<text x="239.6" y="133.1">350ma</text>
<text x="210.3" y="164.2">Title</text>
<text x="226.8" y="166">HUMMINGBIRD - ECM3532 PROMO BOARD</text>
<text x="210.3" y="169.7">Size</text>
<text x="212.1" y="171.5">B</text>
<text x="217.6" y="169.7">Document</text>
<text x="226.4" y="169.7">Number</text>
<text x="270.7" y="169.7">Rev</text>
<text x="272.5" y="171.5">A</text>
<text x="210.3" y="175.2">Date:</text>
<text x="219.8" y="175.2">Wednesday, March 18, 2020</text>
<text x="246.9" y="175.2">Sheet</text>
<text x="256" y="175.2">2</text>
<text x="261.5" y="175.2">of</text>
<text x="267" y="175.2">5</text>
</g>
<g font-size="1.6" fill="#f00">
<text x="67.1" y="33.2">UART0_CTS</text>
<text x="67.1" y="31.4">UART0_RTS</text>
<text x="68.6" y="35.1">UART0_TX</text>
<text x="20.8" y="38.7">SPI0CLK_I2C0SCL_SLV0CLK</text>
<text x="22.6" y="40.6">GPIO23_SPI0CS0_SLV0CS</text>
<text x="49.7" y="41.2">SPI0MISO_SLV0MOSI</text>
<text x="68.2" y="36.9">UART0_RX</text>
<text x="106.4" y="37.6">SPI0CLK_I2C0SCL_SLV0CLK</text>
<text x="18.8" y="44.2">SPI0MOSI_I2C0SDA_SLV0MISO</text>
<text x="26.9" y="42.4">SPI0MISO_SLV0MOSI</text>
<text x="49.7" y="43.1">SPI0MOSI_I2C0SDA_SLV0MISO</text>
<text x="49.7" y="46.7">SPI0MOSI_I2C0SDA_SLV0MISO</text>
<text x="127.6" y="47.9">BLE_SWDCLK</text>
<text x="181.4" y="43.1">ACU_VDD</text>
<text x="49.7" y="48.6">SPI0MISO_SLV0MOSI</text>
<text x="100.4" y="51.5">GPIO19_UART1RX_DSPUARTRX_JTAGTRSTDSP</text>
<text x="113.9" y="53.4">GPIO20_UART1TX_DSPUARTTX</text>
<text x="129.1" y="49.7">BLE_SWDIO</text>
<text x="114.1" y="73.5">GPIO12_AUDCLKIN</text>
<text x="117.2" y="77.1">BLE_PE5</text>
<text x="124.9" y="75.3">WAKE</text>
<text x="119.6" y="82.6">GPIO13_I2SBCLK</text>
<text x="102.6" y="86.3">GPIO16_I2SDATOUT</text>
<text x="107.1" y="91.8">BLE_RESET_N</text>
</g>
<g font-size="1.4" fill="#00f">
<text x="187.6" y="133.3">LQP03TN</text>
<text x="231.5" y="133.3">LQP03TN</text>
</g>
<g font-size="1.3">
<text x="29.3" y="1.4">5</text>
<text x="84.1" y="1.4">4</text>
<text x="139" y="1.4">3</text>
<text x="193.8" y="1.4">2</text>
<text x="248.7" y="1.4">1</text>
<text x=".5" y="24.7">D</text>
<text x="276.6" y="24.7">D</text>
<text x=".5" y="68.2">C</text>
<text x="276.6" y="68.2">C</text>
<text x=".5" y="111.6">B</text>
<text x="276.6" y="111.6">B</text>
<text x=".5" y="155">A</text>
<text x="276.6" y="155">A</text>
<text x="29.3" y="177">5</text>
<text x="84.1" y="177">4</text>
<text x="139" y="177">3</text>
<text x="193.8" y="177">2</text>
<text x="248.7" y="177">1</text>
</g>
<g font-size="1.3" fill="#00f">
<text x="214.3" y="32.1">04</text>
<text x="227.1" y="32.1">04</text>
<text x="182" y="38" transform="rotate(-90 182 38)">04</text>
<text x="179.6" y="54">04</text>
<text x="192.4" y="54">04</text>
<text x="205.2" y="54">04</text>
<text x="110.5" y="60.7" transform="rotate(90 110.5 60.7)">02</text>
<text x="110.5" y="71.7" transform="rotate(90 110.5 71.7)">02</text>
<text x="179.6" y="68.7">04</text>
<text x="181.1" y="87.5">74438334022</text>
<text x="203.4" y="88.8">04</text>
<text x="146.6" y="103" transform="rotate(90 146.6 103)">CFPX-218</text>
<text x="179.6" y="105.2">04</text>
<text x="190.5" y="105.2">04</text>
<text x="179.6" y="121.7">04</text>
<text x="194.2" y="121.7">04</text>
<text x="218.6" y="131.3" transform="rotate(-90 218.6 131.3)">02</text>
<text x="205.2" y="138.1">02</text>
<text x="227.1" y="138.1">02</text>
</g>
<text font-size="1.2" fill="#00f" x="122.6" y="63.6" transform="rotate(90 122.6 63.6)">TFX-04</text>
<g font-size=".9" fill="#00f">
<text x="112.4" y="23.6" transform="rotate(-90 112.4 23.6)">04</text>
<text x="121.5" y="23.6" transform="rotate(-90 121.5 23.6)">04</text>
<text x="130.7" y="23.6" transform="rotate(-90 130.7 23.6)">04</text>
<text x="139.8" y="23.6" transform="rotate(-90 139.8 23.6)">04</text>
<text x="80.6" y="42.8">02</text>
<text x="80.6" y="44.7">02</text>
<text x="80.6" y="48.3">02</text>
<text x="80.6" y="50.2">02</text>
<text x="137.3" y="75.8">04</text>
<text x="133.7" y="79.4">04</text>
<text x="128.2" y="86.7">04</text>
<text x="124.5" y="101.4">04</text>
<text x="141.1" y="104.9" transform="rotate(90 141.1 104.9)">GND</text>
</g>
</svg>
